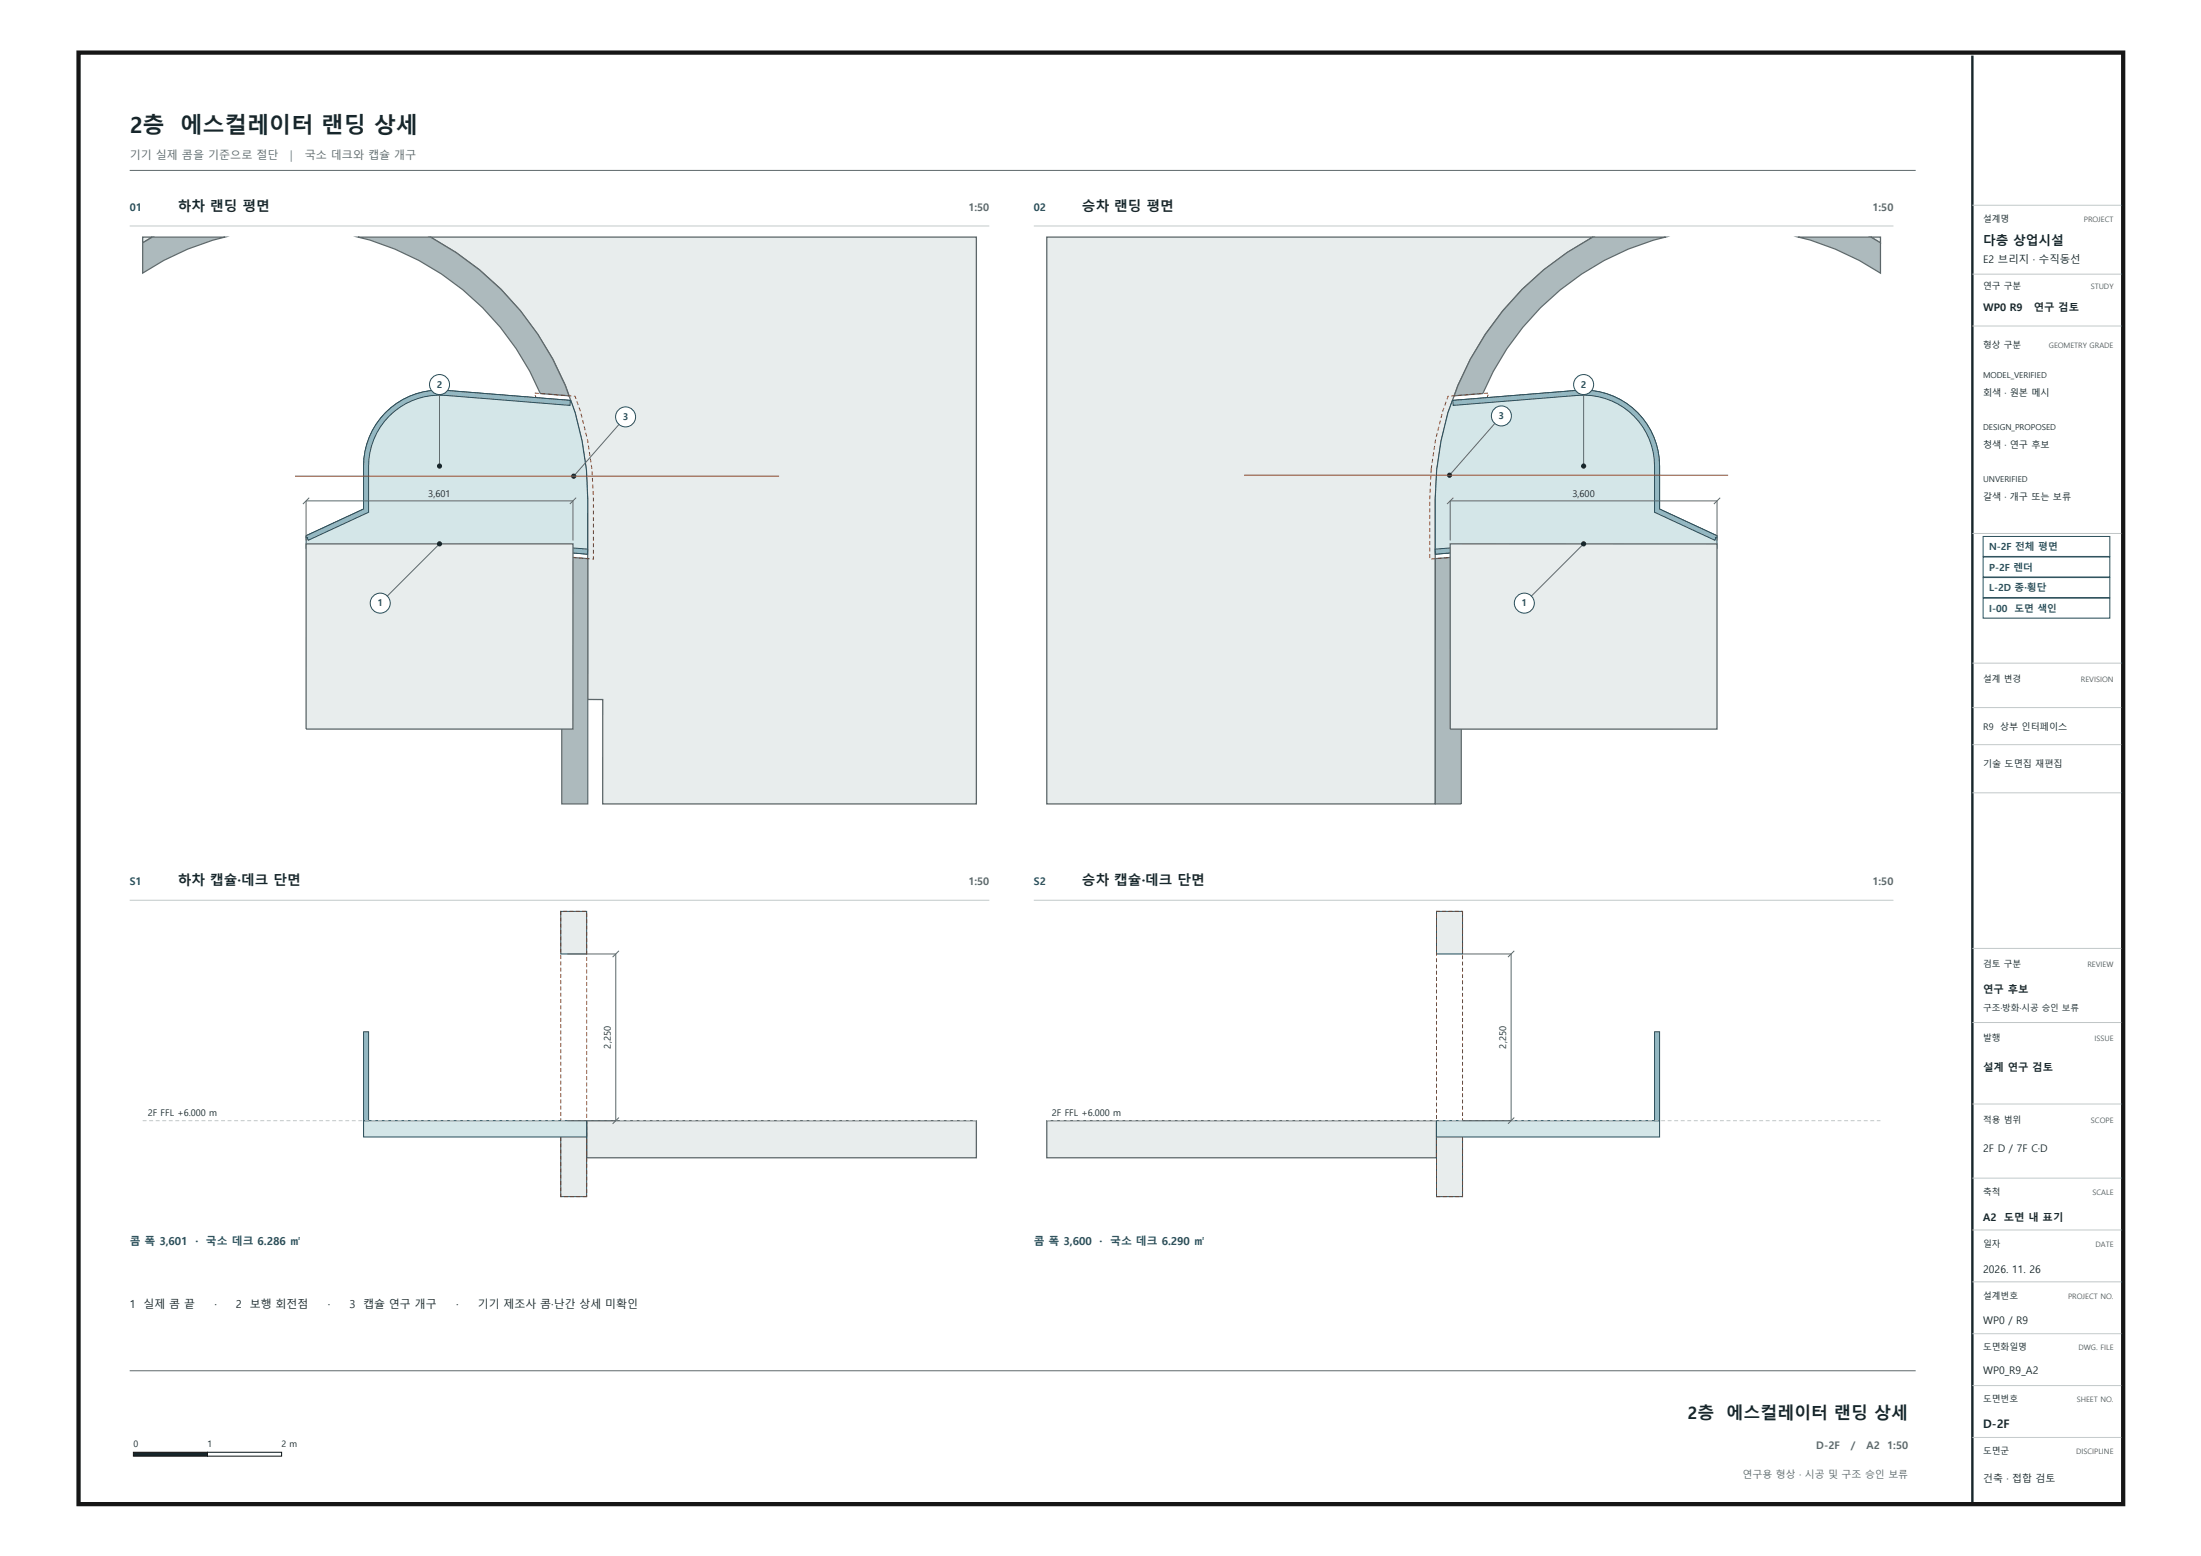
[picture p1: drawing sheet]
<svg xmlns="http://www.w3.org/2000/svg" width="594mm" height="420mm" viewBox="0 0 594 420" stroke-linecap="round" stroke-linejoin="round" font-family="sans-serif">
<path d="M35 46h482M35 370h482" fill="none" stroke="#5e696b" stroke-width=".27"/>
<path d="M36 392h20v1h-20z" fill="#17262b" stroke="#161616" stroke-width=".27"/>
<path d="M56 392h20v1h-20z" fill="#fff" stroke="#161616" stroke-width=".27"/>
<path d="M35 61h232" fill="none" stroke="#c2c9c9" stroke-width=".27"/>
<g fill="#e8eded" stroke="#5e696b" stroke-width=".35">
<path d="M116.1 64h147.4v153h-100.8v-28.2h-4.1v-54.2a80 80 0 0 0-32.4-64.1l-3.2-2.4z" fill-rule="evenodd"/>
<path d="M38.5 64h2.6l-2.6 1.6z" fill-rule="evenodd"/>
</g>
<g fill="#adbabd" stroke="#5e696b" stroke-width=".33">
<path d="M151.6 150.2l7 .6v66.2h-7z" fill-rule="evenodd"/>
<path d="M38.5 65.6l2.6-1.6h19.6a68.3 68.3 0 0 0-22.2 9.7z" fill-rule="evenodd"/>
<path d="M96.6 64h19.6a79.3 79.3 0 0 1 37.3 42.8l-7.7-.6a73.1 73.1 0 0 0-49.2-42.2z" fill-rule="evenodd"/>
</g>
<path d="M148.4 119.4l-.1-.4a91.9 91.9 0 0 0-4.1-12.9l11 .9 1.4 4 2 7.8 1.2 7.9 .3 7.9v16.3l-10-.8-.1-17.1a68.1 68.1 0 0 0-1.6-13.6" fill="none" stroke="#914a2e" stroke-width=".27" stroke-dasharray="1.1 .7" stroke-linecap="butt"/>
<path d="M104 111.4a20.5 20.5 0 0 1 16.3-6l33.7 2.7a77.7 77.7 0 0 1 4.6 26.5v15l-19.7-1.6h-56.3v-3.4l15.5-7.2v-11.6a20.5 20.5 0 0 1 5.9-14.4z" fill-rule="evenodd" fill="#d4e6e8" stroke="#264f5c" stroke-width=".27"/>
<g fill="#94b8c2" stroke="#264f5c" stroke-width=".27">
<path d="M145.2 147.1l13.4 1.1-.1 1.4-13.4-1.1z" fill-rule="evenodd"/>
<path d="M104 111.4a20.5 20.5 0 0 1 16.3-6l33.6 2.7-.1 1.3-33.6-2.7a19.1 19.1 0 0 0-20.7 19.1v12.5l-16.3 7.5-.2-.7h-.4v-.5l15.5-7.2v-11.6a20.5 20.5 0 0 1 5.9-14.4z" fill-rule="evenodd"/>
</g>
<path d="M82.6 146.8h72v50h-72z" fill-rule="evenodd" fill="#e8eded" stroke="#5e696b" stroke-width=".35"/>
<path d="M83.5 134.4l-1.7 1.7M155.5 134.4l-1.7 1.7M118.6 146.8l-16 16M154.6 145.9v-10.7h-72v10.7" fill="none" stroke="#5e696b" stroke-width=".27"/>
<circle cx="118.6" cy="146.8" r=".56" fill="#17262b" stroke="#17262b" stroke-width=".27"/>
<circle cx="102.6" cy="162.8" r="2.7" fill="#fff" stroke="#264f5c" stroke-width=".27"/>
<path d="M118.6 103.8v22" fill="none" stroke="#5e696b" stroke-width=".27"/>
<circle cx="118.6" cy="125.8" r=".56" fill="#17262b" stroke="#17262b" stroke-width=".27"/>
<circle cx="118.6" cy="103.8" r="2.7" fill="#fff" stroke="#264f5c" stroke-width=".27"/>
<path d="M168.8 112.5l-14 16" fill="none" stroke="#5e696b" stroke-width=".27"/>
<circle cx="154.8" cy="128.5" r=".56" fill="#17262b" stroke="#17262b" stroke-width=".27"/>
<circle cx="168.8" cy="112.5" r="2.7" fill="#fff" stroke="#264f5c" stroke-width=".27"/>
<path d="M79.6 128.5h130.7" fill="none" stroke="#914a2e" stroke-width=".27"/>
<path d="M35 243h232" fill="none" stroke="#c2c9c9" stroke-width=".27"/>
<path d="M158.3 302.5h105.2v10h-105.2z" fill-rule="evenodd" fill="#e8eded" stroke="#5e696b" stroke-width=".35"/>
<g fill="#e8eded" stroke="#264f5c" stroke-width=".27">
<path d="M151.3 302.9h7v20.1h-7z" fill-rule="evenodd"/>
<path d="M151.3 246h7v11.5h-7z" fill-rule="evenodd"/>
</g>
<path d="M158.3 323h-7v-77h7v77" fill="none" stroke="#914a2e" stroke-width=".27" stroke-dasharray="1.1 .6" stroke-linecap="butt"/>
<path d="M98.1 302.5h60.2v4.4h-60.2z" fill-rule="evenodd" fill="#d4e6e8" stroke="#264f5c" stroke-width=".27"/>
<path d="M98.1 278.5h1.4v24h-1.4z" fill-rule="evenodd" fill="#94b8c2" stroke="#264f5c" stroke-width=".27"/>
<path d="M38.5 302.5h225" fill="none" stroke="#c2c9c9" stroke-width=".27" stroke-dasharray="1.1 .7" stroke-linecap="butt"/>
<path d="M39.4 298.4h19.7v3.6h-19.7z" fill="#fff"/>
<path d="M153.1 257.5h13.1v45h-13.1M167 256.7l-1.7 1.6M167 301.6l-1.7 1.8" fill="none" stroke="#5e696b" stroke-width=".27"/>
<path d="M279 61h232" fill="none" stroke="#c2c9c9" stroke-width=".27"/>
<g fill="#e8eded" stroke="#5e696b" stroke-width=".35">
<path d="M504.9 64h2.6v1.6z" fill-rule="evenodd"/>
<path d="M282.5 64h147.4a82.5 82.5 0 0 0-33.1 32.9 82.6 82.6 0 0 0-9.5 37.8v82.3h-104.8z" fill-rule="evenodd"/>
</g>
<g fill="#adbabd" stroke="#5e696b" stroke-width=".33">
<path d="M387.4 150.8l7-.6v66.8h-7z" fill-rule="evenodd"/>
<path d="M410.8 78.1a85.9 85.9 0 0 1 19.1-14.1h19.6a73 73 0 0 0-49.3 42.2l-7.7 .6a76.8 76.8 0 0 1 18.3-28.7z" fill-rule="evenodd"/>
<path d="M485.3 64h19.6l2.6 1.6v8.1a69.6 69.6 0 0 0-22.2-9.7z" fill-rule="evenodd"/>
</g>
<path d="M386.2 126.7l1.2-8 2-7.7 1.4-4 11-.9-2.8 7.8-1.7 6.8-1 7-.4 7.2v15.2l-10 .8v-16.3l.3-7.9" fill="none" stroke="#914a2e" stroke-width=".27" stroke-dasharray="1.1 .7" stroke-linecap="butt"/>
<path d="M392 108.1l33.7-2.7a20.5 20.5 0 0 1 22.2 20.4v11.6l15.5 7.2v3.4h-56.3l-19.8 1.6v-14.9a94.3 94.3 0 0 1 3.5-23.3z" fill-rule="evenodd" fill="#d4e6e8" stroke="#264f5c" stroke-width=".27"/>
<g fill="#94b8c2" stroke="#264f5c" stroke-width=".27">
<path d="M392.1 108.1l33.6-2.7a20.5 20.5 0 0 1 22.2 20.4v11.6l15.5 7.2v.5h-.4l-.2 .7-16.3-7.5v-12.5a19.1 19.1 0 0 0-20.7-19.1l-33.6 2.7z" fill-rule="evenodd"/>
<path d="M387.3 148.2l13.5-1.1 .1 1.4-13.5 1.1z" fill-rule="evenodd"/>
</g>
<path d="M391.4 146.8h72v50h-72z" fill-rule="evenodd" fill="#e8eded" stroke="#5e696b" stroke-width=".35"/>
<path d="M392.2 134.3l-1.7 1.7M464.2 134.4l-1.7 1.7M391.4 145.9v-10.7h72v10.7M427.4 146.8l-16 16" fill="none" stroke="#5e696b" stroke-width=".27"/>
<circle cx="427.4" cy="146.8" r=".56" fill="#17262b" stroke="#17262b" stroke-width=".27"/>
<circle cx="411.4" cy="162.8" r="2.7" fill="#fff" stroke="#264f5c" stroke-width=".27"/>
<path d="M427.4 103.8v22" fill="none" stroke="#5e696b" stroke-width=".27"/>
<circle cx="427.4" cy="125.8" r=".56" fill="#17262b" stroke="#17262b" stroke-width=".27"/>
<circle cx="427.4" cy="103.8" r="2.7" fill="#fff" stroke="#264f5c" stroke-width=".27"/>
<path d="M405.2 112.3l-14 16" fill="none" stroke="#5e696b" stroke-width=".27"/>
<circle cx="391.2" cy="128.3" r=".56" fill="#17262b" stroke="#17262b" stroke-width=".27"/>
<circle cx="405.2" cy="112.3" r="2.7" fill="#fff" stroke="#264f5c" stroke-width=".27"/>
<path d="M335.7 128.3h130.7" fill="none" stroke="#914a2e" stroke-width=".27"/>
<path d="M279 243h232" fill="none" stroke="#c2c9c9" stroke-width=".27"/>
<path d="M282.5 302.5h105.2v10h-105.2z" fill-rule="evenodd" fill="#e8eded" stroke="#5e696b" stroke-width=".35"/>
<g fill="#e8eded" stroke="#264f5c" stroke-width=".27">
<path d="M387.7 302.9h7v20.1h-7z" fill-rule="evenodd"/>
<path d="M387.7 246h7v11.5h-7z" fill-rule="evenodd"/>
</g>
<path d="M394.7 246v77h-7v-77h7" fill="none" stroke="#914a2e" stroke-width=".27" stroke-dasharray="1.1 .6" stroke-linecap="butt"/>
<path d="M387.7 302.5h60.2v4.4h-60.2z" fill-rule="evenodd" fill="#d4e6e8" stroke="#264f5c" stroke-width=".27"/>
<path d="M446.5 278.5h1.4v24h-1.4z" fill-rule="evenodd" fill="#94b8c2" stroke="#264f5c" stroke-width=".27"/>
<path d="M282.5 302.5h225" fill="none" stroke="#c2c9c9" stroke-width=".27" stroke-dasharray="1.1 .7" stroke-linecap="butt"/>
<path d="M283.4 298.4h19.7v3.6h-19.7z" fill="#fff"/>
<path d="M394.7 257.5h13.1v45h-13.1M408.7 256.7l-1.7 1.6M408.7 301.6l-1.7 1.8" fill="none" stroke="#5e696b" stroke-width=".27"/>
<path d="M21.2 14.2h551.8v391.8h-551.8z" fill="none" stroke="#161616" stroke-width="1.2" stroke-linecap="butt"/>
<path d="M532.3 15v390.5" fill="none" stroke="#17262b" stroke-width=".65" stroke-linecap="butt"/>
<g fill="none" stroke="#c2c9c9" stroke-width=".27">
<path d="M532.3 55.4h40.2M532.3 74h40.2M532.3 88h40.2M532.3 144h40.2M532.3 179h40.2M532.3 191h40.2M532.3 201h40.2M532.3 214h40.2M532.3 256h40.2M532.3 276h40.2M532.3 298h40.2M532.3 318h40.2"/>
<path d="M532.3 332h40.2M532.3 346h40.2M532.3 360h40.2M532.3 374h40.2M532.3 388h40.2"/>
</g>
<g fill="#fff" stroke="#264f5c" stroke-width=".27">
<path d="M535.2 144.8h34.2v5.4h-34.2z"/>
<path d="M535.2 150.4h34.2v5.4h-34.2z"/>
<path d="M535.2 155.9h34.2v5.4h-34.2z"/>
<path d="M535.2 161.5h34.2v5.4h-34.2z"/>
</g>
<g font-size="6" fill="#17262b">
<text x="35" y="36">2층</text>
<text x="48.7" y="36">에스컬레이터 랜딩 상세</text>
</g>
<g font-size="4.6" fill="#17262b">
<text x="455.4" y="383">2층</text>
<text x="465.9" y="383">에스컬레이터 랜딩 상세</text>
</g>
<g font-size="3.7" fill="#17262b">
<text x="48" y="57">하차 랜딩 평면</text>
<text x="292" y="57">승차 랜딩 평면</text>
<text x="48" y="239">하차 캡슐·데크 단면</text>
<text x="292" y="239">승차 캡슐·데크 단면</text>
</g>
<text font-size="3.5" fill="#161616" x="535.2" y="66">다층 상업시설</text>
<text font-size="3.2" fill="#161616" x="535.2" y="385.5">D-2F</text>
<g font-size="3" fill="#5e696b">
<text x="35" y="43">기기 실제 콤을 기준으로 절단</text>
<text x="78.4" y="43">|</text>
<text x="82.2" y="43">국소 데크와 캡슐 개구</text>
</g>
<g font-size="3" fill="#264f5c">
<text x="35" y="336">콤 폭 3,601</text>
<text x="52.7" y="336">·</text>
<text x="55.6" y="336">국소 데크 6.286 ㎡</text>
<text x="279" y="336">콤 폭 3,600</text>
<text x="296.7" y="336">·</text>
<text x="299.6" y="336">국소 데크 6.290 ㎡</text>
</g>
<g font-size="3" fill="#17262b">
<text x="35" y="353">1</text>
<text x="38.7" y="353">실제 콤 끝</text>
<text x="57.8" y="353">·</text>
<text x="63.7" y="353">2</text>
<text x="67.4" y="353">보행 회전점</text>
<text x="88.5" y="353">·</text>
<text x="94.3" y="353">3</text>
<text x="98" y="353">캡슐 연구 개구</text>
<text x="123.1" y="353">·</text>
<text x="128.9" y="353">기기 제조사 콤·난간 상세 미확인</text>
</g>
<g font-size="2.8" fill="#264f5c">
<text x="35" y="57">01</text>
<text x="279" y="57">02</text>
<text x="35" y="239">S1</text>
<text x="279" y="239">S2</text>
</g>
<g font-size="2.8" fill="#5e696b">
<text x="261.4" y="57">1:50</text>
<text x="505.4" y="57">1:50</text>
<text x="261.4" y="239">1:50</text>
<text x="505.4" y="239">1:50</text>
<text x="490.2" y="391">D-2F</text>
<text x="499.5" y="391">/</text>
<text x="503.7" y="391">A2</text>
<text x="509.3" y="391">1:50</text>
</g>
<g font-size="2.8" fill="#161616">
<text x="535.2" y="71">E2 브리지 · 계단실</text>
<text x="535.2" y="84">WP0 R8</text>
<text x="547.9" y="84">연구용</text>
<text x="535.2" y="268">연구 후보</text>
<text x="535.2" y="289">설계 연구 검토</text>
<text x="535.2" y="311">2F D / 7F C·D</text>
<text x="535.2" y="329.5">A2</text>
<text x="541.8" y="329.5">1:50</text>
<text x="535.2" y="343.6">2026. 11. 25</text>
<text x="535.2" y="357.5">WP0 / R8</text>
<text x="535.2" y="371">WP0_R8_A2</text>
</g>
<g font-size="2.8" fill="#17262b">
<text x="535.2" y="71">E2 브리지 · 수직동선</text>
<text x="535.2" y="84">WP0 R9</text>
<text x="548.9" y="84">연구 검토</text>
<text x="540.8" y="329.5">도면 내 표기</text>
<text x="535.2" y="343.6">2026. 11. 26</text>
<text x="535.2" y="357.5">WP0 / R9</text>
<text x="535.2" y="371">WP0_R9_A2</text>
</g>
<text font-size="2.7" fill="#5e696b" x="470.3" y="399">연구용 형상 · 시공 및 구조 승인 보류</text>
<text font-size="2.7" fill="#17262b" x="535.2" y="400">건축 · 접합 검토</text>
<g font-size="2.6" fill="#264f5c">
<text x="536.8" y="148.5">N-2F 전체 평면</text>
<text x="536.8" y="154.1">P-2F 렌더</text>
<text x="536.8" y="159.7">L-2D 종·횡단</text>
<text x="536.8" y="165.2">I-00</text>
<text x="543.6" y="165.2">도면 색인</text>
</g>
<g font-size="2.6" fill="#161616">
<text x="535.2" y="400">2층</text>
<text x="541.1" y="400">에스컬레이터 랜딩 상세</text>
</g>
<g font-size="2.5" fill="#161616">
<text x="535.2" y="96">콤·데크·캡슐 개구</text>
<text x="535.2" y="102">치수 mm · 표기 축척</text>
<text x="535.2" y="108">원본 기반 검토</text>
<text x="535.2" y="183.5">설계 변경</text>
</g>
<g font-size="2.5" fill="#264f5c">
<text x="117.9" y="104.7">2</text>
<text x="426.6" y="104.7">2</text>
<text x="168.1" y="113.4">3</text>
<text x="404.5" y="113.2">3</text>
<text x="101.9" y="163.7">1</text>
<text x="410.6" y="163.7">1</text>
</g>
<g font-size="2.5" fill="#17262b">
<text x="535.2" y="107">회색 · 원본 메시</text>
<text x="535.2" y="121">청색 · 연구 후보</text>
<text x="115.6" y="134.1">3,601</text>
<text x="424.4" y="134.1">3,600</text>
<text x="535.2" y="135">갈색 · 개구 또는 보류</text>
<text x="535.2" y="197">R9</text>
<text x="539.8" y="197">상부 인터페이스</text>
<text x="535.2" y="207">기술 도면집 재편집</text>
<text x="164.8" y="283" transform="rotate(-90 164.8 283)">2,250</text>
<text x="406.5" y="283" transform="rotate(-90 406.5 283)">2,250</text>
<text x="39.9" y="301.2">2F FFL +6.000 m</text>
<text x="283.9" y="301.2">2F FFL +6.000 m</text>
</g>
<g font-size="2.4" fill="#161616">
<text x="535.2" y="59.6">설계명</text>
<text x="535.2" y="78.2">주기</text>
<text x="535.2" y="261">검토 구분</text>
<text x="535.2" y="281">발행 구분</text>
<text x="535.2" y="303">적용 범위</text>
<text x="535.2" y="322.5">축척</text>
<text x="535.2" y="336.7">일자</text>
<text x="535.2" y="350.5">설계번호</text>
<text x="535.2" y="364.5">도면화일명</text>
<text x="535.2" y="378.5">도면번호</text>
<text x="535.2" y="392.5">도면명</text>
</g>
<g font-size="2.4" fill="#17262b">
<text x="535.2" y="78">연구 구분</text>
<text x="535.2" y="94">형상 구분</text>
<text x="535.2" y="184">설계 변경</text>
<text x="535.2" y="281">발행</text>
<text x="36" y="390.7">0</text>
<text x="56" y="390.7">1</text>
<text x="76" y="390.7">2 m</text>
<text x="535.2" y="392.5">도면군</text>
</g>
<text font-size="2.3" fill="#525457" x="535.2" y="122.5">회색 · 원본 메시</text>
<text font-size="2.3" fill="#1f4a59" x="535.2" y="128">청색 · 연구 형상</text>
<text font-size="2.3" fill="#161616" x="535.2" y="273">구조·방화·시공 승인 보류</text>
<g font-size="2.2" fill="#17262b">
<text x="535.2" y="102">MODEL_VERIFIED</text>
<text x="535.2" y="116">DESIGN_PROPOSED</text>
<text x="535.2" y="130">UNVERIFIED</text>
</g>
<g font-size="2.2" fill="#161616">
<text x="533.3" y="196.5">일자</text>
<text x="545.6" y="196.5">설계</text>
<text x="552.6" y="196.5">검토</text>
<text x="534" y="207.6">26.11.25</text>
<text x="546" y="207.6">R8</text>
<text x="553.3" y="207.6">—</text>
</g>
<g font-size="2" fill="#525457">
<text x="557" y="59.6">PROJECT TITLE</text>
<text x="562.4" y="60">PROJECT</text>
<text x="564.2" y="78">STUDY</text>
<text x="565.2" y="78.2">NOTE</text>
<text x="552.9" y="94">GEOMETRY GRADE</text>
<text x="561.6" y="184">REVISION</text>
<text x="555.6" y="261">REVIEW STATUS</text>
<text x="563.4" y="261">REVIEW</text>
<text x="565.2" y="281">ISSUE</text>
<text x="564.3" y="303">SCOPE</text>
<text x="564.7" y="322.5">SCALE</text>
<text x="565.5" y="336.7">DATE</text>
<text x="558.1" y="350.5">PROJECT NO.</text>
<text x="560.9" y="364.5">DWG. FILE</text>
<text x="560.5" y="378.5">SHEET NO.</text>
<text x="557.2" y="392.5">SUBJECT TITLE</text>
<text x="560.3" y="392.5">DISCIPLINE</text>
</g>
</svg>
